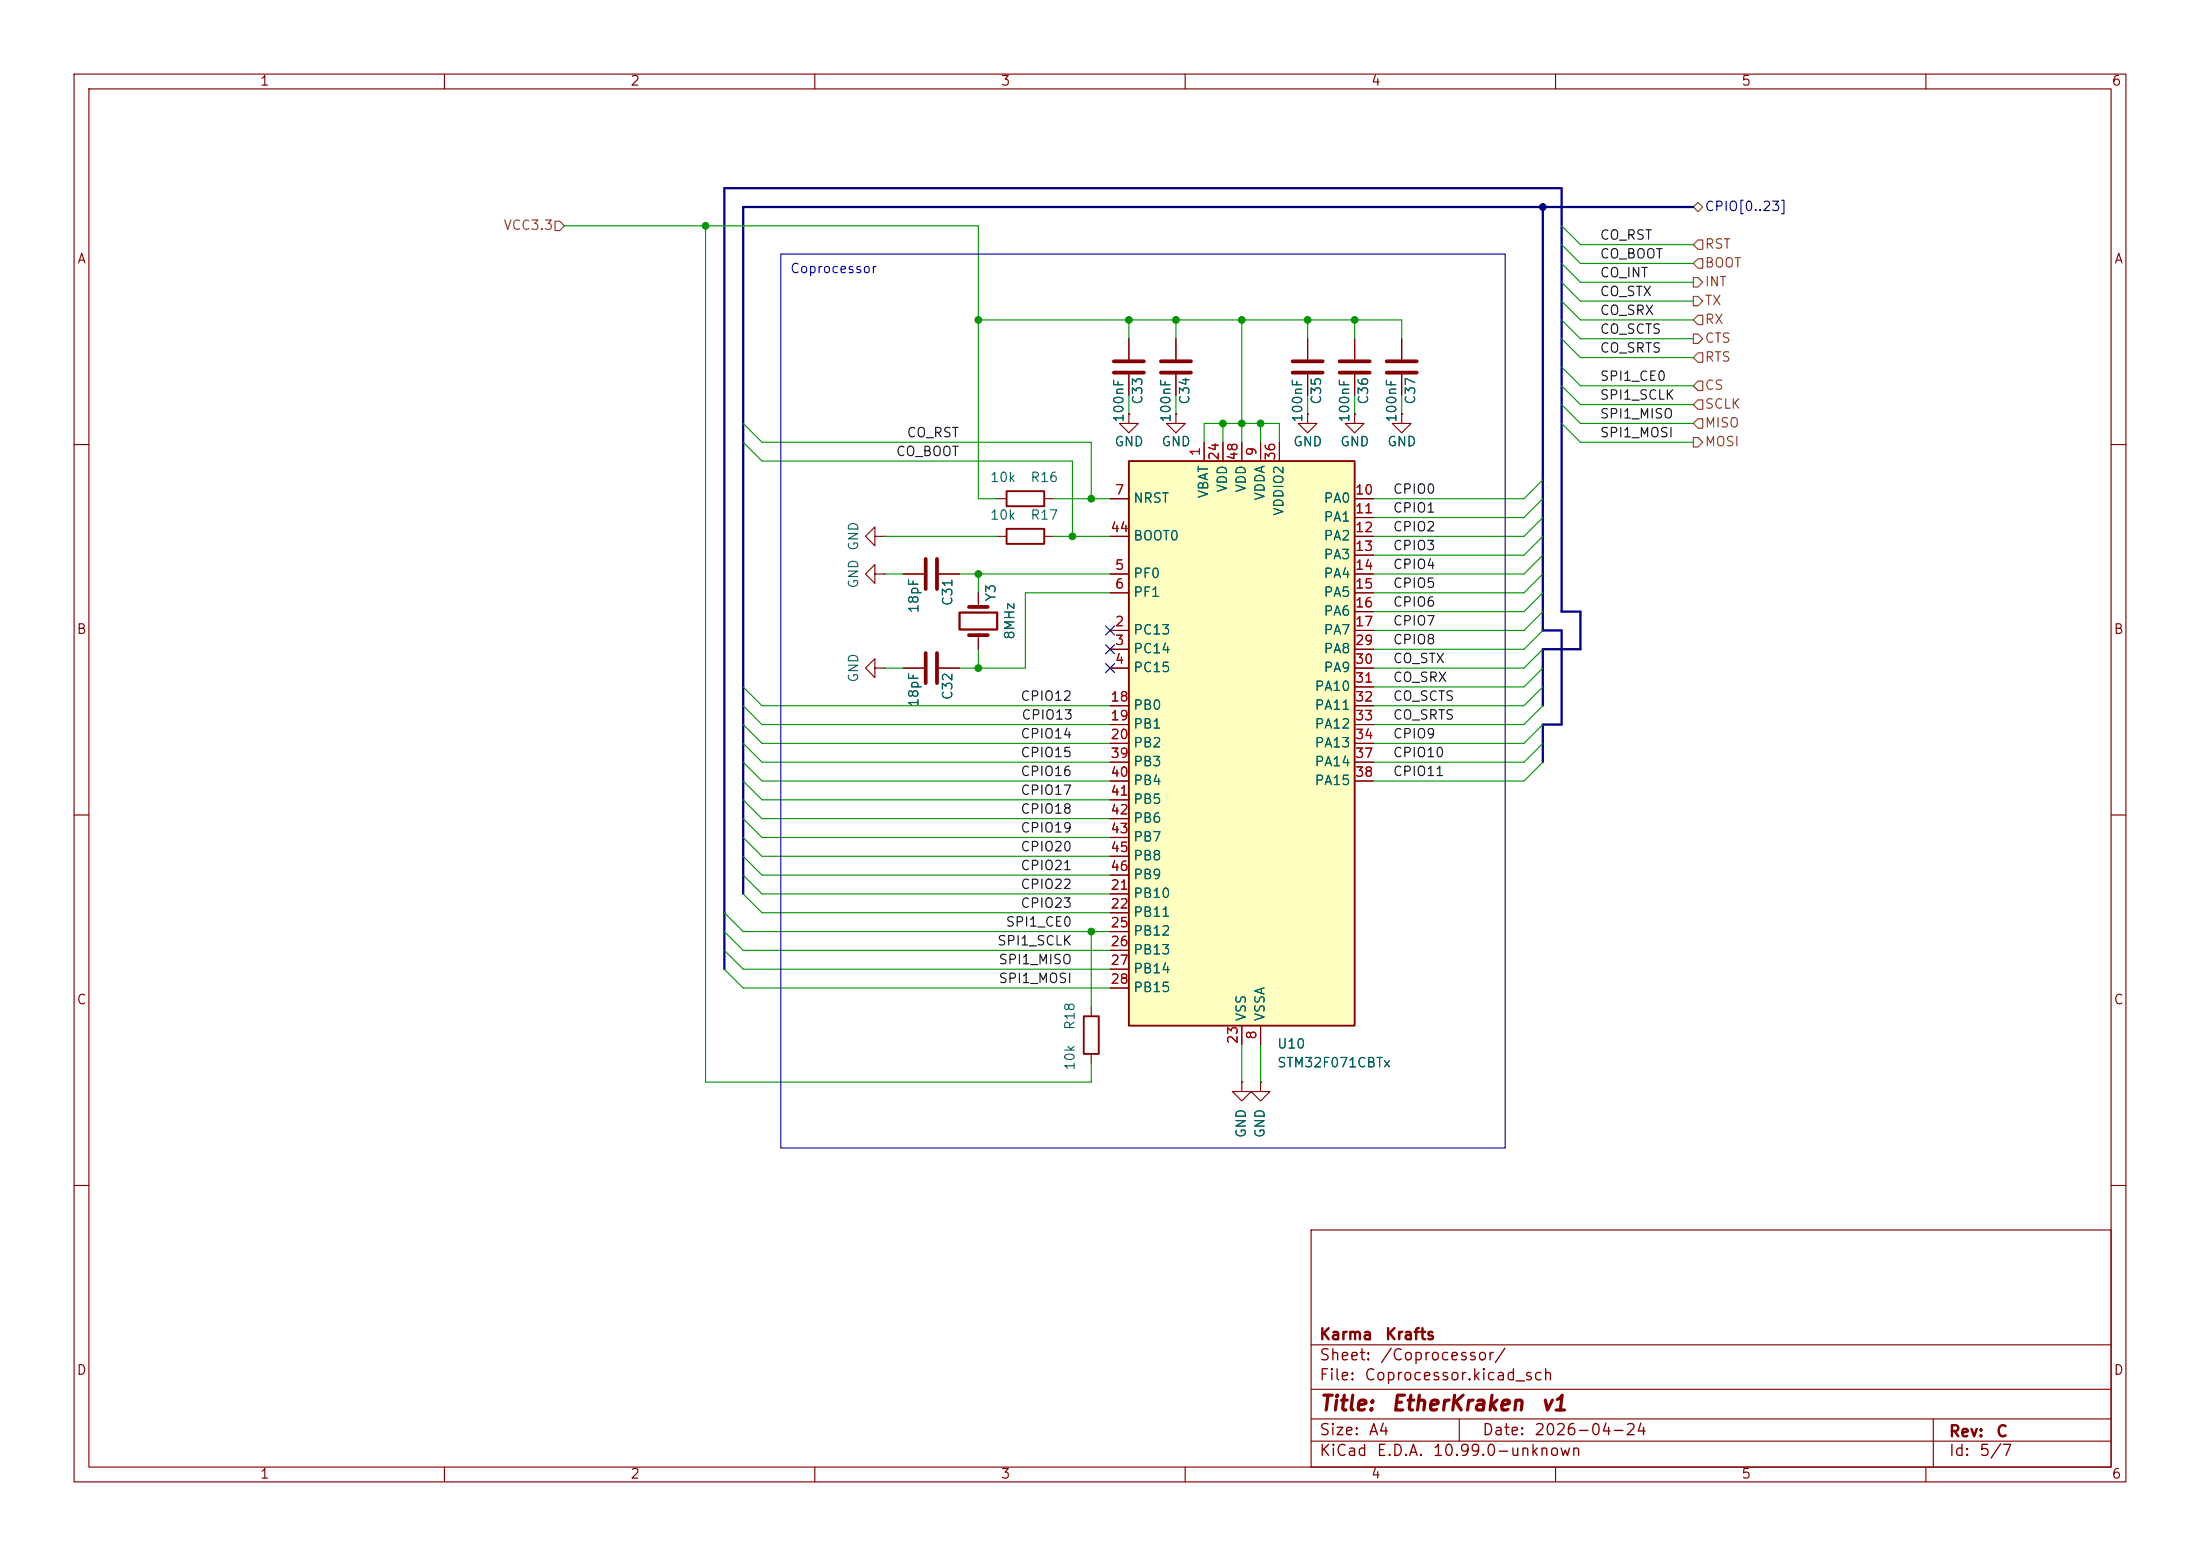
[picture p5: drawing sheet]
<svg xmlns="http://www.w3.org/2000/svg" width="297mm" height="210mm" viewBox="0 0 297 210" stroke-linecap="round" stroke-linejoin="round" font-family="sans-serif">
<g fill="none" stroke="#840000" stroke-width=".15">
<path d="M10 10h277v190h-277zM12 12h273v186h-273zM60 10v2M110 10v2M160 10v2M210 10v2M260 10v2M176.5 45.7v2.8M176.5 50.5v2.8M10 60h2M118.1 77.5v-1.3l-1.3 1.3 1.3 1.2v-1.2h1.3M118.1 72.4v-1.3l-1.3 1.3 1.3 1.3v-1.3h1.3"/>
<path d="M119.4 77.5h.1M119.4 72.4h.1M285 60h2M118.1 90.2v-1.3l-1.3 1.3 1.3 1.2v-1.2h1.3M119.4 90.2h.1M132.1 80v1.9M132.1 85.7v1.9M10 110h2M285 110h2M147.3 135.9v1.3M147.3 142.2v1.3M10 160h2"/>
<path d="M177 166h108v32h-108zM285 160h2M60 198v2M110 198v2M160 198v2M177 194.5h108M177 191.5h108M177 187.5h108M177 181.5h108M197 191.5v3M210 198v2M260 198v2"/>
<path d="M261 191.5v6.5"/>
</g>
<path d="M174.5 50.3h4.1M174.5 48.8h4.1M130.8 81.9h2.5M130.8 85.7h2.5" fill="none" stroke="#840000" stroke-width=".51"/>
<path d="M146.3 137.2h2v5h-2z" fill="none" stroke="#840000" stroke-width=".25"/>
<path d="M129.5 82.7h5.1v2.3h-5.1z" fill="none" stroke="#840000" stroke-width=".3"/>
<path d="M152.4 62.2h30.5v76.2h-30.5z" fill="#ffffc2"/>
<path d="M135.9 71.4h5.1v2h-5.1zM135.9 66.3h5.1v2h-5.1zM152.4 62.2h30.5v76.2h-30.5z" fill="none" stroke="#840000" stroke-width=".25"/>
<g fill="none" stroke="#840000" stroke-width=".15">
<path d="M152.4 55.9v1.3h1.3l-1.3 1.2-1.3-1.2h1.3M152.4 55.9h.1M152.4 45.7v2.8M152.4 50.5v2.8M158.7 55.9v1.3h1.3l-1.3 1.2-1.2-1.2h1.2M158.7 55.9h.1M158.7 45.7v2.8M158.7 50.5v2.8M162.6 59.7v2.5M165.1 59.7v2.5M167.6 59.7v2.5M170.2 59.7v2.5"/>
<path d="M172.7 59.7v2.5M176.5 55.9v1.3h1.3l-1.3 1.2-1.2-1.2h1.2M176.5 55.9h.1M176.5 45.7v2.8M176.5 50.5v2.8M182.9 55.9v1.3h1.2l-1.2 1.2-1.3-1.2h1.3M182.9 55.9h.1M182.9 45.7v2.8M182.9 50.5v2.8M189.2 55.9v1.3h1.3l-1.3 1.2-1.2-1.2h1.2M189.2 55.9h.1M189.2 45.7v2.8"/>
<path d="M189.2 50.5v2.8M121.9 77.5h2.8M126.7 77.5h2.8M134.6 67.3h1.3M134.6 72.4h1.3M141 67.3h1.2M141 72.4h1.2M149.9 77.5h2.5M149.9 67.3h2.5M149.9 72.4h2.5M182.9 77.5h2.5M182.9 67.3h2.5"/>
<path d="M182.9 69.9h2.5M182.9 72.4h2.5M182.9 74.9h2.5M121.9 90.2h2.8M126.7 90.2h2.8M132.1 80v1.3M132.1 86.4v1.2M149.9 85.1h2.5M149.9 87.6h2.5M149.9 90.2h2.5M149.9 80h2.5M149.9 95.3h2.5"/>
<path d="M149.9 97.8h2.5M182.9 85.1h2.5M182.9 87.6h2.5M182.9 90.2h2.5M182.9 80h2.5M182.9 82.6h2.5M182.9 95.3h2.5M182.9 97.8h2.5M182.9 92.7h2.5M149.9 100.3h2.5M149.9 102.9h2.5M149.9 105.4h2.5"/>
<path d="M149.9 108h2.5M149.9 110.5h2.5M149.9 113h2.5M149.9 115.6h2.5M149.9 118.1h2.5M182.9 100.3h2.5M182.9 102.9h2.5M182.9 105.4h2.5M149.9 120.7h2.5M149.9 123.2h2.5M149.9 125.7h2.5M149.9 128.3h2.5"/>
<path d="M149.9 130.8h2.5M149.9 133.4h2.5M167.6 138.4v2.6M170.2 138.4v2.6M167.6 146.1v1.2h1.3l-1.3 1.3-1.2-1.3h1.2M167.6 146.1h.1M170.2 146.1v1.2h1.2l-1.2 1.3-1.3-1.3h1.3M170.2 146.1h.1"/>
</g>
<path d="M150.4 50.3h4M150.4 48.8h4M156.7 50.3h4.1M156.7 48.8h4.1M180.8 50.3h4.1M180.8 48.8h4.1M187.2 50.3h4.1M187.2 48.8h4.1M125 75.4v4.1M126.5 75.4v4.1M125 88.1v4.1M126.5 88.1v4.1" fill="none" stroke="#840000" stroke-width=".51"/>
<g fill="none" stroke="#725600" stroke-width=".15">
<path d="M74.9 29.8h.7l.6 .7-.6 .6h-.7zM228.6 37.5h.6l.7 .6-.7 .6h-.6zM228.6 27.9l.6-.6 .7 .6-.7 .7zM229.2 34.9h.7v1.3h-.7l-.6-.6zM229.2 32.4h.7v1.3h-.7l-.6-.7zM228.6 40h.6l.7 .6-.7 .7h-.6zM228.6 45.1h.6l.7 .6-.7 .7h-.6zM228.6 59.1h.6l.7 .6-.7 .6h-.6zM229.2 47.6h.7v1.3h-.7l-.6-.6zM229.2 51.4h.7v1.3h-.7l-.6-.6zM229.2 42.5h.7v1.3h-.7l-.6-.6zM229.2 56.5h.7v1.3h-.7l-.6-.6z"/>
<path d="M229.2 54h.7v1.2h-.7l-.6-.6z"/>
</g>
<path d="M208.3 27.9v57.2h2.5v12.7h-2.5v5.1M228.6 27.9h-128.3v92.8M208.3 95.3v-7.7h5.1v-5h-2.6v-57.2h-113v105.4" fill="none" stroke="#000084" stroke-width=".3"/>
<g fill="none" stroke="#009600" stroke-width=".15">
<path d="M76.2 30.5h55.9v36.8h2.5M95.2 30.5v115.6h52.1v-2.6M210.8 35.6l2.6 2.5h15.2M210.8 33l2.6 2.6h15.2M210.8 38.1l2.6 2.5h15.2M210.8 30.5l2.6 2.5h15.2M100.3 57.2l2.6 2.5h44.4v7.6M100.3 59.7l2.6 2.5h41.9v10.2M132.1 43.2h57.1v2.5M152.4 43.2v2.5M152.4 53.3v2.6M158.7 43.2v2.5"/>
<path d="M158.7 53.3v2.6M162.6 59.7v-2.5h10.1v2.5M165.1 57.2v2.5M167.6 43.2v16.5M170.2 57.2v2.5M176.5 43.2v2.5M176.5 53.3v2.6M182.9 43.2v2.5M182.9 53.3v2.6M189.2 53.3v2.6M210.8 43.2l2.6 2.5h15.2M210.8 54.6l2.6 2.6h15.2"/>
<path d="M210.8 57.2l2.6 2.5h15.2M210.8 49.5l2.6 2.6h15.2M210.8 40.6l2.6 2.6h15.2M210.8 45.7l2.6 2.6h15.2M210.8 52.1l2.6 2.5h15.2M119.4 72.4h15.2M119.4 77.5h2.5M129.5 77.5h20.4M132.1 77.5v2.5M142.2 72.4h7.7M142.2 67.3h7.7M208.3 69.9l-2.6 2.5h-20.3"/>
<path d="M208.3 64.8l-2.6 2.5h-20.3M208.3 67.3l-2.6 2.6h-20.3M208.3 72.4l-2.6 2.5h-20.3M208.3 74.9l-2.6 2.6h-20.3M208.3 77.5l-2.6 2.5h-20.3M100.3 97.8l2.6 2.5h47M100.3 92.7l2.6 2.6h47M100.3 95.3l2.6 2.5h47M119.4 90.2h2.5M132.1 87.6v2.6M149.9 80h-11.5v10.2h-8.9M208.3 87.6l-2.6 2.6h-20.3"/>
<path d="M208.3 97.8l-2.6 2.5h-20.3M208.3 85.1l-2.6 2.5h-20.3M208.3 92.7l-2.6 2.6h-20.3M208.3 82.6l-2.6 2.5h-20.3M208.3 80l-2.6 2.6h-20.3M208.3 90.2l-2.6 2.5h-20.3M208.3 95.3l-2.6 2.5h-20.3M100.3 105.4l2.6 2.6h47M100.3 100.3l2.6 2.6h47M100.3 108l2.6 2.5h47M100.3 118.1l2.6 2.6h47M100.3 110.5l2.6 2.5h47"/>
<path d="M100.3 102.9l2.6 2.5h47M100.3 115.6l2.6 2.5h47M100.3 113l2.6 2.6h47M208.3 100.3l-2.6 2.6h-20.3M208.3 102.9l-2.6 2.5h-20.3M97.8 123.2l2.5 2.5h49.6M97.8 130.8l2.5 2.6h49.6M97.8 128.3l2.5 2.5h49.6M97.8 125.7l2.5 2.6h49.6M100.3 120.7l2.6 2.5h47M147.3 125.7v10.2M167.6 141v5.1"/>
<path d="M170.2 141v5.1"/>
</g>
<path d="M149.3 87l1.2 1.2M149.3 89.6l1.2 1.2M149.3 84.5l1.2 1.2M150.5 87l-1.2 1.2M150.5 89.6l-1.2 1.2M150.5 84.5l-1.2 1.2" fill="none" stroke="#000084" stroke-width=".15"/>
<path d="M105.4 34.3h97.8v120.6h-97.8z" fill="none" stroke="#0000c2" stroke-width=".15"/>
<g fill="#009600" stroke="#009600" stroke-width=".14">
<circle cx="95.2" cy="30.5" r=".46"/>
<circle cx="132.1" cy="43.2" r=".46"/>
<circle cx="132.1" cy="90.2" r=".46"/>
<circle cx="132.1" cy="77.5" r=".46"/>
<circle cx="144.8" cy="72.4" r=".46"/>
<circle cx="147.3" cy="125.7" r=".46"/>
<circle cx="147.3" cy="67.3" r=".46"/>
<circle cx="152.4" cy="43.2" r=".46"/>
<circle cx="158.7" cy="43.2" r=".46"/>
<circle cx="165.1" cy="57.2" r=".46"/>
<circle cx="167.6" cy="57.2" r=".46"/>
<circle cx="170.2" cy="57.2" r=".46"/>
<circle cx="182.9" cy="43.2" r=".46"/>
<circle cx="176.5" cy="43.2" r=".46"/>
<circle cx="167.6" cy="43.2" r=".46"/>
</g>
<circle cx="208.3" cy="27.9" r=".46" fill="#000084" stroke="#000084" stroke-width=".14"/>
<g font-size="2" fill="#840000">
<text x="178" y="190.9">Title:</text>
<text x="187.7" y="190.9">EtherKraken</text>
<text x="207.9" y="190.9">v1</text>
</g>
<g font-size="1.5" fill="#840000">
<text x="178" y="184">Sheet:</text>
<text x="178" y="181.2">Karma</text>
<text x="186.2" y="184">/Coprocessor/</text>
<text x="186.9" y="181.2">Krafts</text>
<text x="178" y="186.7">File:</text>
<text x="184.1" y="186.7">Coprocessor.kicad_sch</text>
<text x="178" y="196.9">KiCad</text>
<text x="178" y="194.1">Size:</text>
<text x="184.7" y="194.1">A4</text>
<text x="185.7" y="196.9">E.D.A.</text>
<text x="193.3" y="196.9">10.99.0-unknown</text>
<text x="200" y="194.1">Date:</text>
<text x="207" y="194.1">2026-04-24</text>
<text x="263" y="194.3">Rev:</text>
<text x="263" y="196.9">Id:</text>
<text x="267.1" y="196.9">5/7</text>
<text x="269.4" y="194.3">C</text>
</g>
<g font-size="1.3" fill="#840000">
<text x="35" y="11.9">1</text>
<text x="85" y="11.9">2</text>
<text x="135" y="11.9">3</text>
<text x="185" y="11.9">4</text>
<text x="235" y="11.9">5</text>
<text x="285" y="11.9">6</text>
<text x="10.3" y="35.9">A</text>
<text x="285.3" y="35.9">A</text>
<text x="10.3" y="85.9">B</text>
<text x="285.3" y="85.9">B</text>
<text x="10.3" y="135.9">C</text>
<text x="285.3" y="135.9">C</text>
<text x="10.3" y="185.9">D</text>
<text x="285.3" y="185.9">D</text>
<text x="35" y="199.9">1</text>
<text x="85" y="199.9">2</text>
<text x="135" y="199.9">3</text>
<text x="185" y="199.9">4</text>
<text x="235" y="199.9">5</text>
<text x="285" y="199.9">6</text>
</g>
<text font-size="1.3" fill="#000084" x="230.1" y="28.8">CPIO[0..23]</text>
<g font-size="1.3" fill="#725600">
<text x="67.9" y="31.3">VCC3.3</text>
<text x="230.1" y="33.9">RST</text>
<text x="230.1" y="36.4">BOOT</text>
<text x="230.1" y="41.5">TX</text>
<text x="230.1" y="39">INT</text>
<text x="230.1" y="44">RX</text>
<text x="230.1" y="46.6">CTS</text>
<text x="230.1" y="49.1">RTS</text>
<text x="230.1" y="52.9">CS</text>
<text x="230.1" y="58">MISO</text>
<text x="230.1" y="55.5">SCLK</text>
<text x="230.1" y="60.6">MOSI</text>
</g>
<g font-size="1.3" fill="#0f0f0f">
<text x="215.9" y="32.7">CO_RST</text>
<text x="215.9" y="35.2">CO_BOOT</text>
<text x="215.9" y="40.3">CO_STX</text>
<text x="215.9" y="37.8">CO_INT</text>
<text x="215.9" y="42.8">CO_SRX</text>
<text x="215.9" y="45.4">CO_SCTS</text>
<text x="215.9" y="47.9">CO_SRTS</text>
<text x="215.9" y="51.7">SPI1_CE0</text>
<text x="122.3" y="59.3">CO_RST</text>
<text x="215.9" y="56.8">SPI1_MISO</text>
<text x="215.9" y="59.3">SPI1_MOSI</text>
<text x="215.9" y="54.3">SPI1_SCLK</text>
<text x="120.9" y="61.9">CO_BOOT</text>
<text x="188" y="69.5">CPIO1</text>
<text x="188" y="67">CPIO0</text>
<text x="188" y="77.1">CPIO4</text>
<text x="188" y="74.6">CPIO3</text>
<text x="188" y="72">CPIO2</text>
<text x="188" y="82.2">CPIO6</text>
<text x="188" y="79.7">CPIO5</text>
<text x="188" y="87.3">CPIO8</text>
<text x="188" y="89.8">CO_STX</text>
<text x="188" y="84.7">CPIO7</text>
<text x="137.7" y="94.9">CPIO12</text>
<text x="188" y="94.9">CO_SCTS</text>
<text x="188" y="92.4">CO_SRX</text>
<text x="137.7" y="100">CPIO14</text>
<text x="137.8" y="97.4">CPIO13</text>
<text x="188" y="100">CPIO9</text>
<text x="188" y="97.4">CO_SRTS</text>
<text x="137.7" y="102.5">CPIO15</text>
<text x="137.7" y="105.1">CPIO16</text>
<text x="137.7" y="107.6">CPIO17</text>
<text x="188" y="102.5">CPIO10</text>
<text x="188" y="105.1">CPIO11</text>
<text x="137.7" y="110.1">CPIO18</text>
<text x="137.7" y="112.7">CPIO19</text>
<text x="137.7" y="115.2">CPIO20</text>
<text x="137.7" y="117.8">CPIO21</text>
<text x="135.7" y="125.4">SPI1_CE0</text>
<text x="137.7" y="120.3">CPIO22</text>
<text x="137.7" y="122.8">CPIO23</text>
<text x="134.5" y="127.9">SPI1_SCLK</text>
<text x="134.7" y="130.5">SPI1_MISO</text>
<text x="134.7" y="133">SPI1_MOSI</text>
</g>
<text font-size="1.3" fill="#0000c2" x="106.6" y="37.2">Coprocessor</text>
<g font-size="1.3" fill="#006464">
<text x="152" y="57.1" transform="rotate(-90 152 57.1)">100nF</text>
<text x="154.5" y="54.7" transform="rotate(-90 154.5 54.7)">C33</text>
<text x="158.3" y="57.1" transform="rotate(-90 158.3 57.1)">100nF</text>
<text x="160.9" y="54.7" transform="rotate(-90 160.9 54.7)">C34</text>
<text x="176.1" y="57.1" transform="rotate(-90 176.1 57.1)">100nF</text>
<text x="178.7" y="54.7" transform="rotate(-90 178.7 54.7)">C35</text>
<text x="182.5" y="57.1" transform="rotate(-90 182.5 57.1)">100nF</text>
<text x="185" y="54.7" transform="rotate(-90 185 54.7)">C36</text>
<text x="188.8" y="57.1" transform="rotate(-90 188.8 57.1)">100nF</text>
<text x="191.4" y="54.7" transform="rotate(-90 191.4 54.7)">C37</text>
<text x="133.6" y="65.4">10k</text>
<text x="139" y="65.4">R16</text>
<text x="150.4" y="60.6">GND</text>
<text x="156.7" y="60.6">GND</text>
<text x="174.5" y="60.6">GND</text>
<text x="180.8" y="60.6">GND</text>
<text x="187.2" y="60.6">GND</text>
<text x="133.6" y="70.5">10k</text>
<text x="139" y="70.5">R17</text>
<text x="152.9" y="68.2">NRST</text>
<text x="163.4" y="67.4" transform="rotate(-90 163.4 67.4)">VBAT</text>
<text x="166" y="66.6" transform="rotate(-90 166 66.6)">VDD</text>
<text x="168.5" y="66.6" transform="rotate(-90 168.5 66.6)">VDD</text>
<text x="171" y="67.7" transform="rotate(-90 171 67.7)">VDDA</text>
<text x="173.6" y="69.7" transform="rotate(-90 173.6 69.7)">VDDIO2</text>
<text x="178.6" y="68.2">PA0</text>
<text x="178.6" y="70.7">PA1</text>
<text x="116.2" y="74.4" transform="rotate(-90 116.2 74.4)">GND</text>
<text x="152.9" y="73.3">BOOT0</text>
<text x="178.6" y="73.3">PA2</text>
<text x="178.6" y="75.8">PA3</text>
<text x="116.2" y="79.5" transform="rotate(-90 116.2 79.5)">GND</text>
<text x="124.3" y="82.8" transform="rotate(-90 124.3 82.8)">18pF</text>
<text x="128.9" y="81.9" transform="rotate(-90 128.9 81.9)">C31</text>
<text x="134.7" y="81.3" transform="rotate(-90 134.7 81.3)">Y3</text>
<text x="152.9" y="78.3">PF0</text>
<text x="152.9" y="80.9">PF1</text>
<text x="178.6" y="78.3">PA4</text>
<text x="178.6" y="80.9">PA5</text>
<text x="178.6" y="83.4">PA6</text>
<text x="137.3" y="86.4" transform="rotate(-90 137.3 86.4)">8MHz</text>
<text x="152.9" y="86">PC13</text>
<text x="152.9" y="88.5">PC14</text>
<text x="178.6" y="86">PA7</text>
<text x="178.6" y="88.5">PA8</text>
<text x="116.2" y="92.2" transform="rotate(-90 116.2 92.2)">GND</text>
<text x="124.3" y="95.5" transform="rotate(-90 124.3 95.5)">18pF</text>
<text x="128.9" y="94.6" transform="rotate(-90 128.9 94.6)">C32</text>
<text x="152.9" y="91">PC15</text>
<text x="177.4" y="93.6">PA10</text>
<text x="178.6" y="91">PA9</text>
<text x="152.9" y="96.1">PB0</text>
<text x="152.9" y="98.7">PB1</text>
<text x="152.9" y="101.2">PB2</text>
<text x="177.4" y="96.1">PA11</text>
<text x="177.4" y="98.7">PA12</text>
<text x="177.4" y="101.2">PA13</text>
<text x="152.9" y="103.7">PB3</text>
<text x="152.9" y="106.3">PB4</text>
<text x="177.4" y="103.7">PA14</text>
<text x="177.4" y="106.3">PA15</text>
<text x="152.9" y="108.8">PB5</text>
<text x="152.9" y="111.4">PB6</text>
<text x="152.9" y="113.9">PB7</text>
<text x="152.9" y="116.4">PB8</text>
<text x="152.9" y="119">PB9</text>
<text x="152.9" y="121.5">PB10</text>
<text x="152.9" y="124.1">PB11</text>
<text x="152.9" y="126.6">PB12</text>
<text x="152.9" y="129.1">PB13</text>
<text x="152.9" y="131.7">PB14</text>
<text x="152.9" y="134.2">PB15</text>
<text x="168.5" y="137.9" transform="rotate(-90 168.5 137.9)">VSS</text>
<text x="171" y="137.9" transform="rotate(-90 171 137.9)">VSSA</text>
<text x="145.4" y="139.1" transform="rotate(-90 145.4 139.1)">R18</text>
<text x="172.3" y="141.8">U10</text>
<text x="145.4" y="144.6" transform="rotate(-90 145.4 144.6)">10k</text>
<text x="172.3" y="144.4">STM32F071CBTx</text>
<text x="168.5" y="153.7" transform="rotate(-90 168.5 153.7)">GND</text>
<text x="171" y="153.7" transform="rotate(-90 171 153.7)">GND</text>
</g>
<g font-size="1.3" fill="#a90000">
<text x="162.3" y="61.7" transform="rotate(-90 162.3 61.7)">1</text>
<text x="164.8" y="62.3" transform="rotate(-90 164.8 62.3)">24</text>
<text x="167.4" y="62.3" transform="rotate(-90 167.4 62.3)">48</text>
<text x="169.9" y="61.7" transform="rotate(-90 169.9 61.7)">9</text>
<text x="172.5" y="62.3" transform="rotate(-90 172.5 62.3)">36</text>
<text x="150.4" y="67.1">7</text>
<text x="182.8" y="67.1">10</text>
<text x="182.8" y="69.6">11</text>
<text x="149.8" y="72.1">44</text>
<text x="150.4" y="77.2">5</text>
<text x="182.8" y="72.1">12</text>
<text x="182.8" y="74.7">13</text>
<text x="182.8" y="77.2">14</text>
<text x="150.4" y="79.8">6</text>
<text x="182.8" y="79.8">15</text>
<text x="182.8" y="82.3">16</text>
<text x="150.4" y="84.8">2</text>
<text x="150.4" y="87.4">3</text>
<text x="150.4" y="89.9">4</text>
<text x="182.8" y="84.8">17</text>
<text x="182.8" y="87.4">29</text>
<text x="182.8" y="89.9">30</text>
<text x="149.8" y="95">18</text>
<text x="182.8" y="92.5">31</text>
<text x="182.8" y="95">32</text>
<text x="149.8" y="97.5">19</text>
<text x="149.8" y="100.1">20</text>
<text x="182.8" y="97.5">33</text>
<text x="182.8" y="100.1">34</text>
<text x="149.8" y="102.6">39</text>
<text x="149.8" y="105.2">40</text>
<text x="149.8" y="107.7">41</text>
<text x="182.8" y="102.6">37</text>
<text x="182.8" y="105.2">38</text>
<text x="149.8" y="110.2">42</text>
<text x="149.8" y="112.8">43</text>
<text x="149.8" y="115.3">45</text>
<text x="149.8" y="117.9">46</text>
<text x="149.8" y="120.4">21</text>
<text x="149.8" y="122.9">22</text>
<text x="149.8" y="125.5">25</text>
<text x="149.8" y="128">26</text>
<text x="149.8" y="130.6">27</text>
<text x="149.8" y="133.1">28</text>
<text x="167.4" y="141" transform="rotate(-90 167.4 141)">23</text>
<text x="169.9" y="140.4" transform="rotate(-90 169.9 140.4)">8</text>
</g>
</svg>
